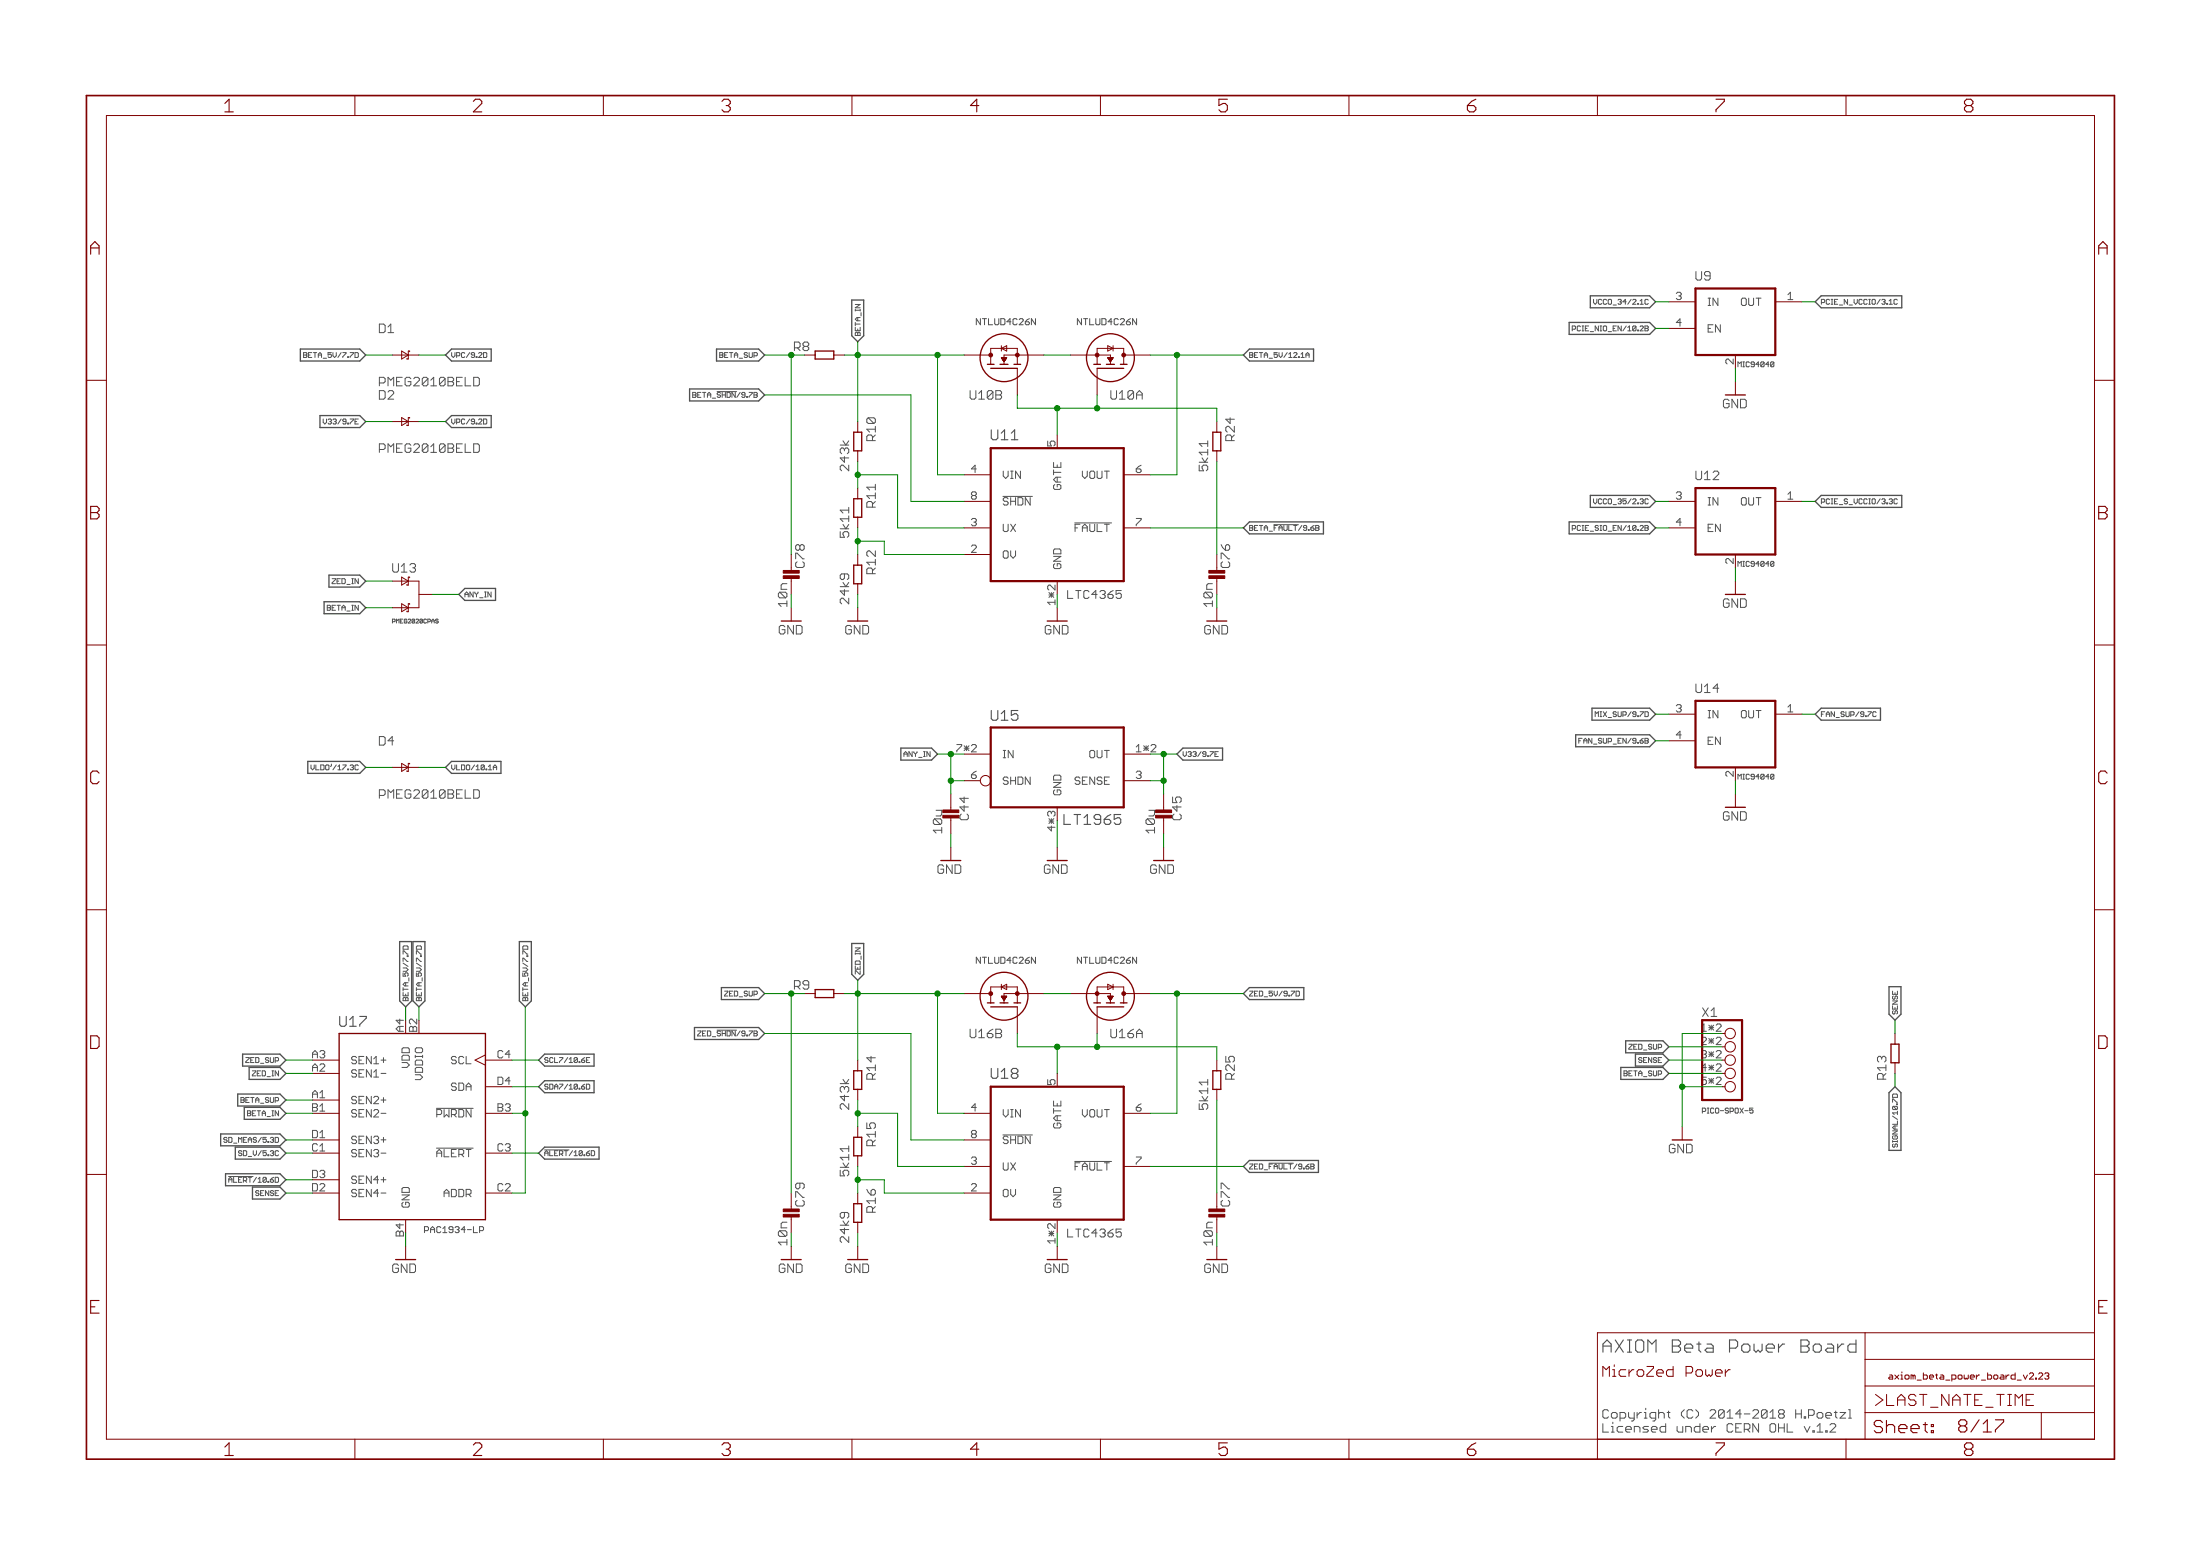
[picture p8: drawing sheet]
<svg xmlns="http://www.w3.org/2000/svg" width="420mm" height="297mm" viewBox="0 0 420 297" stroke-linecap="round" stroke-linejoin="round" font-family="sans-serif">
<path d="M351.7 256.6h.4M354.5 255.8v2.3h-1.2l-.4-.4v-.7l.4-.4h1.2" fill="none" stroke="#505050" stroke-width=".21"/>
<g fill="none" stroke="#505050" stroke-width=".19">
<path d="M361.9 57.1h.3l.2 .2M362.4 57.9l-.2 .2h-.3M58 67.8h.5M58.5 67.3h-.5v.9h.5M61.7 80v.6l.3 .3M72.5 61.9h.8l.3 .2v1.1l-.3 .3h-.8zM72.5 73.1h.8l.3-.2v-.6l-.3-.3h-.8v1.7M72.5 74.6h.8l.3 .2v1.1l-.3 .3h-.8zM74.1 73.7v-1.7l.5 .6 .6-.6v1.7M74.1 74.8l.3-.2h.5l.3 .2v.3l-1.1 1.1h1.1M74.1 63.5h1.1M74.1 62.4l.5-.5v1.6"/>
<path d="M75.7 72.9h.6M76.8 72h-1.1v1.7h1.1M78.5 72.3l-.3-.3h-.6l-.2 .3v1.1l.2 .3h.6l.3-.3v-.5h-.6M79 72.3l.3-.3h.5l.3 .3v.3l-1.1 1.1h1.1M81.7 72.3l-.3-.3h-.5l-.3 .3v1.1M81.7 72.3v1.1l-.3 .3h-.5l-.3-.3M81.7 72.3l-1.1 1.1M82.3 72.6l.5-.6v1.7M82.3 73.7h1.1M85 72.3l-.3-.3h-.5l-.3 .3v1.1M85 72.3v1.1l-.3 .3h-.5l-.3-.3M85 72.3l-1.1 1.1"/>
<path d="M85.6 72h.8l.2 .3v.3l-.2 .3 .2 .2v.3l-.2 .3h-.8zM85.6 72.9h.8M87.2 72.9h.5M88.3 72h-1.1v1.7h1.1M88.8 72v1.7h1.1M90.5 72h.8l.2 .3v1.1l-.2 .3h-.8zM136.9 74.8h3.8M185.3 74.6v1.3l.2 .3h.6l.3-.3v-1.3M186.9 76.2h1.1M186.9 75.1l.6-.5v1.6M187.2 60.8v1.2l-.7-1.2v1.2M187.6 60.8h.8"/>
<path d="M188 60.8v1.2M188.8 60.8v1.2h.8M189.6 74.8v1.1l-.2 .3h-.6l-.2-.3M189.6 74.8l-.2-.2h-.6l-.2 .2v1.1M189.6 74.8l-1 1.1M190 60.8v1l.2 .2h.3l.3-.2v-1M190.2 74.6h.8l.3 .2v.3l-.3 .3 .3 .2v.3l-.3 .3h-.8zM190.2 75.4h.8M191.1 60.8h.6l.2 .2v.8l-.2 .2h-.6zM193.1 61.4h-.8l.6-.6v1.2M194.2 61l-.1-.2h-.4l-.2 .2v.8l.2 .2h.4l.1-.2M194.6 61l.2-.2h.4l.2 .2v.2l-.8 .8h.8"/>
<path d="M195.8 61.4h.6l.2 .4-.2 .2h-.4l-.2-.2zM196.6 60.8l-.8 .6M197.8 60.8v1.2l-.8-1.2v1.2M206.5 60.8v1.2l-.7-1.2v1.2M206.9 60.8h.8M207.3 60.8v1.2M208.1 60.8v1.2h.8M209.3 60.8v1l.2 .2h.4l.2-.2v-1M210.4 60.8h.6l.2 .2v.8l-.2 .2h-.6zM212.2 74.6v1.3l.2 .3h.6l.2-.3v-1.3M212.4 61.4h-.8l.6-.6v1.2M213.6 61l-.2-.2h-.4l-.2 .2v.8l.2 .2h.4l.2-.2"/>
<path d="M213.8 76.2h1.1M213.8 75.1l.5-.5v1.6M214 61l.1-.2h.4l.2 .2v.2l-.7 .8h.7M215.1 61.4h.6l.2 .4-.2 .2h-.4l-.2-.2zM215.9 60.8l-.8 .6M216.5 74.8v1.1l-.3 .3h-.5l-.3-.3M216.5 74.8l-.3-.2h-.5l-.3 .2v1.1M216.5 74.8l-1.1 1.1M217.1 60.8v1.2l-.8-1.2v1.2M217.1 76.2v-1.1l.5-.5 .5 .5v1.1M217.1 75.4h1M300.3 62.8h.5l.1-.1v-.3l-.1-.2h-.5v1"/>
<path d="M72.5 85.8h.8l.3-.2v-.6l-.3-.3h-.8v1.7M74.1 86.4v-1.7l.5 .6 .6-.6v1.7M75.7 85.6h.6M76.8 84.7h-1.1v1.7h1.1M78.5 85l-.3-.3h-.6l-.2 .3v1.1l.2 .3h.6l.3-.3v-.5h-.6M79 85l.3-.3h.5l.3 .3v.3l-1.1 1.1h1.1M81.7 85l-.3-.3h-.5l-.3 .3v1.1M81.7 85v1.1l-.3 .3h-.5l-.3-.3M81.7 85l-1.1 1.1M82.3 86.4h1.1M82.3 85.3l.5-.6v1.7M85 85l-.3-.3h-.5l-.3 .3v1.1"/>
<path d="M85 85v1.1l-.3 .3h-.5l-.3-.3M85 85l-1.1 1.1M85.6 84.7h.8l.2 .3v.3l-.2 .3 .2 .2v.3l-.2 .3h-.8zM85.6 85.6h.8M87.2 85.6h.5M88.3 84.7h-1.1v1.7h1.1M88.8 84.7v1.7h1.1M90.5 84.7h.8l.2 .3v1.1l-.2 .3h-.8zM191.5 94.8h5.7M205.3 99.8h7M361.9 95.2h.3l.2 .2M362.4 96l-.2 .2h-.3"/>
<path d="M75 118.7h.3l.2-.4-.5-.1v.7M75 107.6v1.3l.3 .3h.5l.3-.3v-1.3M75.7 118.9v-.7l.2 .2 .3-.2v.7M76.5 118.6h.2M76.6 109.2h1.1M76.6 108.1l.6-.5v1.6M76.9 118.2h-.4v.7h.4M77.7 118.3l-.1-.1-.4 .1v.5l.4 .1 .1-.3h-.3M78 118.3l.1-.1 .3 .1-.4 .6h.4M78.3 107.9l.2-.3h.6l.3 .3v.2l-.3 .3M78.8 108.4h.3M79.1 108.4l.3 .3v.2l-.3 .3h-.6l-.2-.3"/>
<path d="M79.2 118.3l-.1-.1-.4 .1v.5M79.2 118.3l-.1 .6-.4-.1M79.2 118.3l-.5 .5M79.5 118.3l.1-.1 .3 .1-.4 .6h.4M80.7 118.3l-.1-.1-.4 .1v.5M80.7 118.3v.5l-.1 .1-.4-.1M80.7 118.3l-.5 .5M81.4 118.3l-.1-.1-.4 .1v.5l.2 .1 .3-.1M81.7 118.7h.4l.1-.4-.5-.1v.7M82.4 118.6h.5M82.4 118.9v-.5l.3-.2 .2 .2v.5M83.7 118.3l-.1-.1-.4 .1 .1 .3 .4 .1-.1 .2-.4-.1"/>
<path d="M243.3 100.2h4.7M251.3 100.3h.4l.2 .2-.2 .3M251.3 100.8h.4M251.7 100.8l.2 .3-.2 .2h-.4M300.3 100.9h.5l.1-.1-.1-.5h-.5v1M304.9 136.2l-.2-.3v.9M72.5 140.6h.8l.3 .3v1.1l-.3 .2h-.8zM72.5 151.8h.8l.3-.2v-.6l-.3-.2h-.8v1.6M74.1 152.4v-1.6l.5 .5 .6-.5v1.6M75.2 141.4h-1.1l.8-.8v1.6M75.7 151.6h.6M76.8 150.8h-1.1v1.6h1.1"/>
<path d="M78.5 151l-.3-.2h-.6l-.2 .2v1.1l.2 .3h.6l.3-.3v-.5h-.6M79 151l.3-.2h.5l.3 .2v.3l-1.1 1.1h1.1M81.7 151l-.3-.2h-.5l-.3 .2v1.1M81.7 151v1.1l-.3 .3h-.5l-.3-.3M81.7 151l-1.1 1.1M82.3 151.3l.5-.5v1.6M82.3 152.4h1.1M85 151l-.3-.2h-.5l-.3 .2v1.1M85 151v1.1l-.3 .3h-.5l-.3-.3M85 151l-1.1 1.1M85.6 150.8h.8l.2 .2v.3l-.2 .3 .2 .2v.3l-.2 .3h-.8zM85.6 151.6h.8"/>
<path d="M87.2 151.6h.5M88.3 150.8h-1.1v1.6h1.1M88.8 150.8v1.6h1.1M90.5 150.8h.8l.2 .2v1.1l-.2 .3h-.8zM301.5 141.4h.3M302.2 140.9h-.7v1M136.9 196.7h3.8M185.3 196.5v1.3l.2 .3h.6l.3-.3v-1.3M186.9 197l.6-.5v1.6M186.9 198.1h1.1M187.2 182.7v1.2l-.7-1.2v1.2M187.6 182.7h.8"/>
<path d="M188 182.7v1.2M188.6 197.3h.8l.2 .2v.3l-.2 .3h-.6l-.2-.3zM188.8 182.7v1.2h.8M189.6 196.5l-.5 .2-.5 .6M190 182.7v1l.2 .2h.3l.3-.2v-1M190.2 196.5h.8l.3 .2v.3l-.3 .3 .3 .2v.3l-.3 .3h-.8zM190.2 197.3h.8M191.1 182.7h.6l.2 .2v.8l-.2 .2h-.6zM193.1 183.3h-.8l.6-.6v1.2M194.2 182.9l-.1-.2h-.4l-.2 .2v.8l.2 .2h.4l.1-.2M194.6 182.9l.2-.2h.4l.2 .2v.2l-.8 .8h.8M195.8 183.3h.6l.2 .4-.2 .2h-.4l-.2-.2z"/>
<path d="M196.6 182.7l-.8 .6M197.8 182.7v1.2l-.8-1.2v1.2M206.5 182.7v1.2l-.7-1.2v1.2M206.9 182.7h.8M207.3 182.7v1.2M208.1 182.7v1.2h.8M209.3 182.7v1l.2 .2h.4l.2-.2v-1M210.4 182.7h.6l.2 .2v.8l-.2 .2h-.6zM212.2 196.5v1.3l.2 .3h.6l.2-.3v-1.3M212.4 183.3h-.8l.6-.6v1.2M213.6 182.9l-.2-.2h-.4l-.2 .2v.8l.2 .2h.4l.2-.2M213.8 197l.5-.5v1.6"/>
<path d="M213.8 198.1h1.1M214 182.9l.1-.2h.4l.2 .2v.2l-.7 .8h.7M215.1 183.3h.6l.2 .4-.2 .2h-.4l-.2-.2zM215.4 197.3h.8l.3 .2v.3l-.3 .3h-.5l-.3-.3zM215.9 182.7l-.8 .6M216.5 196.5l-.5 .2-.6 .6M217.1 182.7v1.2l-.8-1.2v1.2M217.1 198.1v-1.1l.5-.5 .5 .5v1.1M217.1 197.3h1M45.7 219.7l-.1 .1 .1 .3M83.4 211.6h7M83.4 219.2h7"/>
<path d="M104 219.5h4.7M112 201.9h.6M112 202.8h.6M191.5 216.7h5.7M334.2 211.5h.6M334.5 211.9l.3 .1v.3l-.2 .2h-.3M43.6 224.6h4.7M43.7 225.2h.6M44 224.7l-.3 .4v.6M45.6 220.5l.1 .1M81.1 234.9h.5M81.6 234.2h-.5v1.1"/>
<path d="M205.3 221.7h7M242.4 222.1h4.6M250.8 222.2l.2 .2-.2 .3 .2 .3-.2 .2M347 272.3l.6-.5v1.6M347 273.4h1.1M348.7 270.5l.3 .2h.5M348.7 269.9l.3-.3h.5l.3 .3v.3h-1.1M348.7 273.1h.3v.3h-.3zM349.5 272l.3-.2h.5l.3 .2v.3l-1.1 1.1h1.1M350.3 269.6h.6M350.6 269.4v1.1l.3 .2M351.4 269.6h1.1l-1.1 1.1h1.1"/>
<path d="M353 270.7h.6M353 269.1h.3v1.6"/>
</g>
<g fill="none" stroke="#505050" stroke-width=".25">
<path d="M162.7 57.3h2.3v6.8l-1.2 1.1-1.1-1.1zM303.7 56.5h11.3l1.2 1.1-1.2 1.2h-11.3zM346.7 57.6l1.1-1.1h15.4v2.3h-15.4zM57.4 66.6h11.3l1.1 1.2-1.1 1.1h-11.3zM61.1 79.3h7.6l1.1 1.2-1.1 1.1h-7.6zM86.2 66.6h7.6v2.3h-7.6l-1.1-1.1zM86.2 79.3h7.6v2.3h-7.6l-1.1-1.1zM131.7 74.3h13.2l1.1 1.1-1.1 1.1h-13.2zM136.8 66.6h8.1l1.1 1.2-1.1 1.1h-8.1zM237.5 67.8l1.1-1.2h12.3v2.3h-12.3zM299.7 61.6h15.3l1.2 1.1-1.2 1.1h-15.3zM299.7 99.6h15.3l1.2 1.2-1.2 1.1h-15.3z"/>
<path d="M303.7 94.6h11.3l1.2 1.1-1.2 1.2h-11.3zM347.8 94.6h15.4v2.3h-15.4l-1.1-1.2zM61.9 114.9h6.8l1.1 1.1-1.1 1.2h-6.8zM62.8 109.8h5.9l1.1 1.1-1.1 1.2h-5.9zM87.6 113.5l1.2-1.2h5.8v2.3h-5.8zM237.5 100.8l1.1-1.2h14.2v2.3h-14.2zM304 135.2h11l1.2 1.1-1.2 1.2h-11zM346.7 136.3l1.1-1.1h11.3v2.3h-11.3zM58.8 145.4h9.9l1.1 1.1-1.1 1.1h-9.9zM86.2 145.4h9.5v2.2h-9.5l-1.1-1.1zM172 142.8h5.9l1.1 1.2-1.1 1.1h-5.9zM225.9 142.8h7.6v2.3h-7.6l-1.1-1.1z"/>
<path d="M300.9 140.3h14.1l1.2 1.1-1.2 1.2h-14.1zM76.3 179.7h2.3v11.4l-1.1 1.1-1.2-1.1zM78.9 179.7h2.3v11.4l-1.2 1.1-1.1-1.1zM99.2 179.7h2.3v11.4l-1.2 1.1-1.1-1.1zM132.6 196.2h12.3l1.1 1.1-1.1 1.1h-12.3zM137.8 188.5h7.1l1.1 1.2-1.1 1.1h-7.1zM162.7 180.1h2.3v5.9l-1.2 1.1-1.1-1.1zM238.6 188.5h10.4v2.3h-10.4l-1.1-1.1zM310.5 198.7h7.1l1.1 1.1-1.1 1.2h-7.1zM360.8 188.4h2.3v5.2l-1.2 1.2-1.1-1.2zM42.1 216.5h11.4l1.1 1.1-1.1 1.1h-11.4zM44.9 219h8.6l1.1 1.1-1.1 1.2h-8.6z"/>
<path d="M45.4 208.9h8.1l1.1 1.1-1.1 1.1h-8.1zM46.3 201.2h7.2l1.1 1.2-1.1 1.1h-7.2zM46.7 211.4h6.8l1.1 1.1-1.1 1.2h-6.8zM47.6 203.8h5.9l1.1 1.1-1.1 1.2h-5.9zM102.9 202.4l1.1-1.2h9.5v2.3h-9.5zM102.9 207.5l1.1-1.2h9.5v2.3h-9.5zM309.5 203.8h8.1l1.1 1.1-1.1 1.2h-8.1zM312.3 201.2h5.3l1.1 1.2-1.1 1.1h-5.3zM361.9 207.5l1.2 1.1v11h-2.3v-11zM43.1 224.1h10.4l1.1 1.1-1.1 1.2h-10.4zM48.2 226.6h5.3l1.1 1.2-1.1 1.1h-5.3zM102.9 220.1l1.1-1.1h10.4v2.3h-10.4z"/>
<path d="M237.5 222.7l1.1-1.2h13.2v2.3h-13.2z"/>
</g>
<g fill="none" stroke="#800000" stroke-width=".19">
<path d="M67.8 18.2v3.9M115.2 18.2v3.9M162.7 18.2v3.9M210.2 18.2v3.9M257.6 18.2v3.9M305.1 18.2v3.9M352.6 18.2v3.9M20.3 22.1h379.7v252.6h-379.7zM318.7 57.6h5.1M339 57.6h5.1M16.5 72.6h3.8M74.9 67.8h5.1"/>
<path d="M76.7 67l1.3 .8-1.3 .7zM76.7 79.7l1.3 .8-1.3 .7zM78.2 67.1v-.1h-.2v1.5h-.3v-.1M78.2 79.8v-.1h-.2v1.5h-.3v-.1M153.6 67.8h2.1M159.2 67.8h2.1M184.1 67.8h5.1M189.2 69.6v-3.1h5.1v3.1M191.2 68.3h1.1l-.6 .7zM191.2 66v1M191.2 66.5l1.1-.5v1zM191.3 68.3h.9"/>
<path d="M191.3 68.4h.9M191.4 68.5h.7M191.4 68.6h.7M191.5 68.6h.5M191.5 68.7h.5M191.6 68.7h.3M191.6 68.8h.3M191.6 68.9h.3M191.7 68.9h.1M191.7 69h.1M194.3 70.3v5.1M199.4 67.8h-7.7v1.8"/>
<path d="M204.4 67.8h7.7v1.8M209.5 69.6v-3.1h5.1v3.1M209.5 70.3v5.1M211.6 66l1 .5-1 .5zM211.6 68.3h1l-.5 .7zM211.6 68.3h1M211.6 68.4h.9M211.7 68.5h.7M211.8 68.6h.6M211.8 68.6h.5M211.8 68.7h.5M211.9 68.7h.4"/>
<path d="M211.9 68.8h.3M212 68.9h.2M212 68.9h.1M212 69h.1M212.1 69h.1M212.6 66v1M214.6 67.8h5.1M318.7 62.7h5.1M331.4 67.8v2.5M331.4 72.9v2.5M400 72.6h3.8M74.9 80.5h5.1"/>
<path d="M163.8 80.5v2M163.8 86.1v2M163.8 93.2v2M163.8 98.7v2.1M184.1 95.7h5.1M184.1 90.6h5.1M201.9 83v2.6M214.6 90.6h5.1M232.4 80.5v2M232.4 86.1v2M318.7 95.7h5.1M339 95.7h5.1"/>
<path d="M74.9 110.9h5.1v5.1h-5.1M76.7 115.3l1.3 .7-1.3 .8zM76.7 110.2l1.3 .7-1.3 .8zM78.2 110.3v-.1h-.2v1.5h-.3v-.1M78.2 115.4v-.1h-.2v1.5h-.3v-.2M80 113.5h2.5M151.1 116v2.6M163.8 105.9v2M163.8 111.4v2.1M163.8 116v2.6M184.1 100.8h5.1M184.1 105.9h5.1"/>
<path d="M201.9 116v2.6M214.6 100.8h5.1M232.4 116v2.6M318.7 100.8h5.1M331.4 105.9v2.5M331.4 110.9v2.6M16.5 123.1h3.8M318.7 136.3h5.1M339 136.3h5.1M400 123.1h3.8M74.9 146.5h5.1M76.7 145.7l1.3 .8-1.3 .8z"/>
<path d="M78.2 145.9v-.2h-.2v1.6h-.3v-.2M181.6 151.6v3M181.6 156.1v3.1M184.1 144h5.1M184.1 149h3.1M214.6 144h5.1M214.6 149h5.1M222.2 151.6v3M222.2 156.1v3.1M318.7 141.4h5.1M331.4 146.5v2.5M331.4 151.6v2.5"/>
<path d="M16.5 173.7h3.8M181.6 161.7v2.6M201.9 161.7v2.6M222.2 161.7v2.6M400 173.7h3.8M153.6 189.7h2.1M159.2 189.7h2.1M184.1 189.7h5.1M189.2 191.5v-3.1h5.1v3.1M191.2 187.9v1M191.2 188.4l1.1-.5v1zM191.2 190.2h1.1l-.6 .7z"/>
<path d="M191.3 190.2h.9M191.3 190.3h.9M191.3 190.4h.9M191.4 190.4h.7M191.5 190.5h.5M191.5 190.6h.5M191.6 190.7h.3M191.6 190.8h.3M191.7 190.8h.1M191.7 190.9h.1M194.3 192.2v5.1M199.4 189.7h-7.7v1.8"/>
<path d="M204.4 189.7h7.7v1.8M209.5 191.5v-3.1h5.1v3.1M209.5 192.2v5.1M211.6 187.9l1 .5-1 .5zM211.6 190.2h1l-.5 .7zM211.6 190.2h.9M211.6 190.3h.9M211.7 190.4h.7M211.8 190.5h.6M211.8 190.5h.5M211.9 190.6h.4M211.9 190.7h.3"/>
<path d="M212 190.8h.2M212 190.9h.1M212.2 190.8h-.2M212.3 190.6h-.5M212.4 190.4h-.7M212.6 190.2h-1M212.6 187.9v1M214.6 189.7h5.1M361.9 197.3v2M59.7 217.6h5.1M59.7 212.5h5.1M59.7 202.4h5.1"/>
<path d="M59.7 204.9h5.1M59.7 210h5.1M92.7 212.5h5.1M92.7 201.4l-2 1 2 .9M92.7 202.4h5.1M92.7 207.5h5.1M163.8 202.4v2M163.8 208v2M163.8 215.1v2M184.1 217.6h5.1M184.1 212.5h5.1M201.9 204.9v2.6"/>
<path d="M214.6 212.5h5.1M232.4 202.4v2M232.4 208v2M321.3 215.1v2.5M361.9 202.9v2M16.5 224.2h3.8M59.7 227.8h5.1M59.7 220.1h5.1M59.7 225.2h5.1M77.5 237.9v2.6M92.7 227.8h5.1M92.7 220.1h5.1"/>
<path d="M151.1 237.9v2.6M163.8 220.6v2.1M163.8 227.8v2M163.8 233.3v2.1M163.8 237.9v2.6M184.1 222.7h5.1M184.1 227.8h5.1M201.9 237.9v2.6M214.6 222.7h5.1M232.4 237.9v2.6M400 224.2h3.8M356.2 254.4v20.3"/>
<path d="M356.2 259.5h43.8M400 254.4h-94.9v24.2M67.8 274.7v3.9M115.2 274.7v3.9M162.7 274.7v3.9M210.2 274.7v3.9M257.6 274.7v3.9M330.4 261.5h-.3l-.6 .6M352.6 274.7v3.9M356.2 269.7h43.8M356.2 264.6h43.8M358.2 266.2l1.4 1.1-1.4 1"/>
<path d="M360.3 266.2v2.1h1.4M362.4 268.3v-1.4l.7-.7 .7 .7v1.4M362.4 267.3h1.4M365.9 266.6l-.4-.4h-.7l-.3 .4v.3l.3 .4h.7l.4 .3v.3l-.4 .4h-.7l-.3-.4M366.6 266.2h1.4M367.3 266.2v2.1M368.7 268.6h1.4M372.2 266.2v2.1l-1.4-2.1v2.1M372.9 267.3h1.4M372.9 268.3v-1.4l.7-.7 .7 .7v1.4M375 266.2h1.4M375.7 266.2v2.1"/>
<path d="M377.1 267.3h.7M378.5 266.2h-1.4v2.1h1.4M379.2 268.6h1.4M381.3 266.2h1.5M382 266.2v2.1M383.4 268.3h.8M383.4 266.2h.8M383.8 266.2v2.1M384.9 268.3v-2.1l.7 .7 .6-.7v2.1M386.9 267.3h.7M388.4 266.2h-1.5v2.1h1.5M389.5 262.1h.4l.2 .4-.8 .8h.8"/>
<path d="M389.8 269.7v5M390.5 262.3l.2-.2h.4l.2 .2-.2 .4M390.9 262.7h.2M391.1 262.7l.2 .2-.2 .4h-.4l-.2-.2"/>
<circle cx="188.2" cy="149" r=".99"/>
<circle cx="330.4" cy="199.8" r=".99"/>
<circle cx="330.4" cy="197.3" r=".99"/>
<circle cx="330.4" cy="204.9" r=".99"/>
<circle cx="330.4" cy="207.5" r=".99"/>
<circle cx="330.4" cy="202.4" r=".99"/>
</g>
<path d="M323.8 55.1h15.2v12.7h-15.2zM189.2 85.6h25.4v25.3h-25.4zM323.8 93.2h15.2v12.7h-15.2zM189.2 138.9h25.4v15.2h-25.4zM323.8 133.8h15.2v12.7h-15.2zM325.1 194.8h7.6v15.2h-7.6zM189.2 207.5h25.4v25.3h-25.4z" fill="none" stroke="#800000" stroke-width=".42"/>
<path d="M359.5 271.5l-.4-.3h-.8l-.4 .3v.4l.4 .4h.8l.4 .4v.4l-.4 .4h-.8l-.4-.4M360.3 271.2v2.3M360.3 272.3l.4-.4h.8l.3 .4v1.2M362.6 272.7h1.6v-.4l-.4-.4h-.8l-.4 .4v.8l.4 .4h.8M365 272.7h1.5v-.4l-.4-.4h-.7l-.4 .4v.8l.4 .4h.7M367.3 271.9h.8M367.7 271.5v1.6l.4 .4M368.9 271.9h.4v.4h-.4zM368.9 273.1h.4v.4h-.4z" fill="none" stroke="#800000" stroke-width=".21"/>
<path d="M16.5 18.2h387.3v260.4h-387.3z" fill="none" stroke="#800000" stroke-width=".32"/>
<g fill="none" stroke="#800000" stroke-width=".25">
<path d="M155.7 67h3.5v1.5h-3.5zM188.6 69.6h1.2M189.2 70.3h5.1M191 69.6h1.5M193.7 69.6h1.2M208.9 69.6h1.3M209.5 70.3h5.1M211.3 69.6h1.5M214 69.6h1.2M163 82.5h1.6v3.6h-1.6zM163 95.2h1.6v3.5h-1.6zM231.6 82.5h1.6v3.6h-1.6z"/>
<path d="M163 107.9h1.6v3.5h-1.6zM64.8 197.3h27.9v35.5h-27.9zM155.7 188.9h3.5v1.5h-3.5zM188.6 191.5h1.2M189.2 192.2h5.1M191 191.5h1.5M193.7 191.5h1.2M208.9 191.5h1.3M209.5 192.2h5.1M211.3 191.5h1.5M214 191.5h1.2M361.1 199.3h1.6v3.6h-1.6z"/>
<path d="M163 204.4h1.6v3.6h-1.6zM163 217.1h1.6v3.5h-1.6zM231.6 204.4h1.6v3.6h-1.6zM163 229.8h1.6v3.5h-1.6z"/>
<circle cx="191.7" cy="68.3" r="4.6"/>
<circle cx="212.1" cy="68.3" r="4.6"/>
<circle cx="191.7" cy="190.2" r="4.6"/>
<circle cx="212.1" cy="190.2" r="4.6"/>
</g>
<g fill="#800000" stroke="#800000" stroke-width=".19">
<circle cx="209.5" cy="67.8" r=".36"/>
<circle cx="214.6" cy="67.8" r=".36"/>
<circle cx="194.3" cy="67.8" r=".36"/>
<circle cx="189.2" cy="67.8" r=".36"/>
<circle cx="209.5" cy="189.7" r=".36"/>
<circle cx="214.6" cy="189.7" r=".36"/>
<circle cx="194.3" cy="189.7" r=".36"/>
<circle cx="189.2" cy="189.7" r=".36"/>
</g>
<g fill="#800000" stroke="#800000" stroke-width=".19">
<path d="M180.1 155.6h3v.5h-3z"/>
<path d="M180.1 154.6h3v.5h-3z"/>
<path d="M220.7 155.6h3.1v.5h-3.1z"/>
<path d="M220.7 154.6h3.1v.5h-3.1z"/>
<path d="M230.9 109.9h3v.5h-3z"/>
<path d="M230.9 108.9h3v.5h-3z"/>
<path d="M230.9 231.8h3v.5h-3z"/>
<path d="M230.9 230.8h3v.5h-3z"/>
<path d="M149.6 109.9h3v.5h-3z"/>
<path d="M149.6 108.9h3v.5h-3z"/>
<path d="M149.6 231.8h3v.5h-3z"/>
<path d="M149.6 230.8h3v.5h-3z"/>
</g>
<g fill="none" stroke="#008000" stroke-width=".19">
<path d="M316.2 57.6h2.5M344.1 57.6h2.6M69.8 67.8h5.1M80 67.8h5.1M146 67.8h5.1v38.1M146 75.4h28v20.3h10.1M161.3 67.8h22.8M163.8 65.2v15.3M179 67.8v22.8h5.1M194.3 75.4v2.5h38.1v2.6M199.4 67.8h5M201.9 77.9v5.1"/>
<path d="M209.5 75.4v2.5M219.7 67.8h17.8M224.8 67.8v22.8h-5.1M316.2 62.7h2.5M331.4 70.3v2.6M69.8 80.5h5.1M80 80.5h5.1M163.8 88.1v5.1M163.8 90.6h7.6v10.2h12.7M232.4 88.1v17.8M316.2 95.7h2.5M344.1 95.7h2.6"/>
<path d="M69.8 116h5.1M69.8 110.9h5.1M82.5 113.5h5.1M163.8 100.8v5.1M163.8 113.5v2.5M163.8 103.3h5.1v2.6h15.2M201.9 113.5v2.5M219.7 100.8h17.8M316.2 100.8h2.5M331.4 108.4v2.5M316.2 136.3h2.5M344.1 136.3h2.6"/>
<path d="M69.8 146.5h5.1M80 146.5h5.1M179 144h5.1M181.6 144v7.6M181.6 159.2v2.5M181.6 149h2.5M201.9 156.7v5M219.7 144h5.1M219.7 149h2.5M222.2 144v7.6M222.2 159.2v2.5M316.2 141.4h2.5"/>
<path d="M331.4 149v2.6M77.5 192.2v2.6M80 192.2v2.6M100.3 192.2v35.6h-2.5M146 197.3h28v20.3h10.1M146 189.7h5.1v38.1M161.3 189.7h22.8M163.8 187.1v15.3M179 189.7v22.8h5.1M194.3 197.3v2.5h38.1v2.6M199.4 189.7h5M201.9 199.8v5.1"/>
<path d="M209.5 197.3v2.5M219.7 189.7h17.8M224.8 189.7v22.8h-5.1M318.7 199.8h10.2M328.9 197.3h-7.6v17.8M361.9 194.8v2.5M54.6 202.4h5.1M54.6 204.9h5.1M54.6 210h5.1M54.6 212.5h5.1M54.6 217.6h5.1M97.8 207.5h5.1"/>
<path d="M97.8 202.4h5.1M97.8 212.5h2.5M163.8 210v5.1M163.8 212.5h7.6v10.2h12.7M232.4 210v17.8M318.7 202.4h10.2M318.7 204.9h10.2M321.3 207.5h7.6M361.9 204.9v2.6M54.6 227.8h5.1M54.6 225.2h5.1M54.6 220.1h5.1"/>
<path d="M77.5 235.4v2.5M97.8 220.1h5.1M163.8 222.7v5.1M163.8 235.4v2.5M163.8 225.2h5.1v2.6h15.2M201.9 235.4v2.5M219.7 222.7h17.8"/>
</g>
<g fill="#008000" stroke="#008000" stroke-width=".19">
<circle cx="321.3" cy="207.5" r=".51"/>
<circle cx="151.1" cy="67.8" r=".51"/>
<circle cx="151.1" cy="189.7" r=".51"/>
<circle cx="179" cy="67.8" r=".51"/>
<circle cx="163.8" cy="67.8" r=".51"/>
<circle cx="179" cy="189.7" r=".51"/>
<circle cx="163.8" cy="189.7" r=".51"/>
<circle cx="181.6" cy="144" r=".51"/>
<circle cx="181.6" cy="149" r=".51"/>
<circle cx="201.9" cy="77.9" r=".51"/>
<circle cx="209.5" cy="77.9" r=".51"/>
<circle cx="224.8" cy="67.8" r=".51"/>
<circle cx="100.3" cy="212.5" r=".51"/>
<circle cx="201.9" cy="199.8" r=".51"/>
<circle cx="209.5" cy="199.8" r=".51"/>
<circle cx="224.8" cy="189.7" r=".51"/>
<circle cx="163.8" cy="90.6" r=".51"/>
<circle cx="163.8" cy="103.3" r=".51"/>
<circle cx="163.8" cy="212.5" r=".51"/>
<circle cx="163.8" cy="225.2" r=".51"/>
<circle cx="222.2" cy="144" r=".51"/>
<circle cx="222.2" cy="149" r=".51"/>
</g>
<g font-size="3.7" fill="#800000">
<text x="42.9" y="21.4">1</text>
<text x="90.3" y="21.4">2</text>
<text x="137.8" y="21.4">3</text>
<text x="185.3" y="21.4">4</text>
<text x="232.7" y="21.4">5</text>
<text x="280.2" y="21.4">6</text>
<text x="327.6" y="21.4">7</text>
<text x="375.1" y="21.4">8</text>
<text x="17.2" y="48.6">A</text>
<text x="400.7" y="48.6">A</text>
<text x="17.2" y="99.2">B</text>
<text x="400.7" y="99.2">B</text>
<text x="17.1" y="149.7">C</text>
<text x="400.6" y="149.7">C</text>
<text x="17" y="200.2">D</text>
<text x="400.5" y="200.2">D</text>
<text x="17.3" y="250.8">E</text>
<text x="400.7" y="250.8">E</text>
<text x="42.9" y="277.9">1</text>
<text x="90.3" y="277.9">2</text>
<text x="137.8" y="277.9">3</text>
<text x="185.3" y="277.9">4</text>
<text x="232.7" y="277.9">5</text>
<text x="280.2" y="277.9">6</text>
<text x="327.6" y="277.9">7</text>
<text x="375.1" y="277.9">8</text>
</g>
<text font-size="3.6" fill="#505050" x="306" y="258.2">AXIOM Beta Power Board</text>
<text font-size="3.6" fill="#800000" x="374" y="273.5">8/17</text>
<g font-size="2.9" fill="#505050">
<text x="189.2" y="84">U11</text>
<text x="189.2" y="137.6">U15</text>
<text x="203.7" y="157.5">LT1965</text>
<text x="64.8" y="196">U17</text>
<text x="189.2" y="205.9">U18</text>
</g>
<text font-size="2.9" fill="#800000" x="306" y="262.8">MicroZed Power</text>
<g font-size="2.5" fill="#505050">
<text x="323.8" y="53.5">U9</text>
<text x="162.2" y="89.9" transform="rotate(-90 162.2 89.9)">243k</text>
<text x="167.2" y="84.2" transform="rotate(-90 167.2 84.2)">R10</text>
<text x="230.7" y="89.9" transform="rotate(-90 230.7 89.9)">5k11</text>
<text x="235.8" y="84.2" transform="rotate(-90 235.8 84.2)">R24</text>
<text x="323.8" y="91.6">U12</text>
<text x="167.2" y="96.9" transform="rotate(-90 167.2 96.9)">R11</text>
<text x="162.2" y="102.6" transform="rotate(-90 162.2 102.6)">5k11</text>
<text x="167.2" y="109.6" transform="rotate(-90 167.2 109.6)">R12</text>
<text x="162.2" y="115.3" transform="rotate(-90 162.2 115.3)">24k9</text>
<text x="323.8" y="132.3">U14</text>
<text x="179.9" y="159" transform="rotate(-90 179.9 159)">10u</text>
<text x="185" y="156.6" transform="rotate(-90 185 156.6)">C44</text>
<text x="220.6" y="159" transform="rotate(-90 220.6 159)">10u</text>
<text x="225.7" y="156.6" transform="rotate(-90 225.7 156.6)">C45</text>
<text x="325.1" y="194.1">X1</text>
<text x="167.2" y="206.1" transform="rotate(-90 167.2 206.1)">R14</text>
<text x="235.8" y="206.1" transform="rotate(-90 235.8 206.1)">R25</text>
<text x="360.3" y="206.1" transform="rotate(-90 360.3 206.1)">R13</text>
<text x="162.2" y="211.8" transform="rotate(-90 162.2 211.8)">243k</text>
<text x="230.7" y="211.8" transform="rotate(-90 230.7 211.8)">5k11</text>
<text x="167.2" y="218.8" transform="rotate(-90 167.2 218.8)">R15</text>
<text x="162.2" y="224.5" transform="rotate(-90 162.2 224.5)">5k11</text>
<text x="167.2" y="231.5" transform="rotate(-90 167.2 231.5)">R16</text>
<text x="162.2" y="237.2" transform="rotate(-90 162.2 237.2)">24k9</text>
<text x="306" y="270.8">Copyright (C) 2014-2018 H.Poetzl</text>
<text x="306" y="273.5">Licensed under CERN OHL v.1.2</text>
</g>
<g font-size="2.5" fill="#008000">
<text x="151.6" y="67">R8</text>
<text x="150.4" y="115.7" transform="rotate(-90 150.4 115.7)">10n</text>
<text x="231.6" y="115.7" transform="rotate(-90 231.6 115.7)">10n</text>
<text x="151.6" y="188.9">R9</text>
<text x="150.4" y="237.6" transform="rotate(-90 150.4 237.6)">10n</text>
<text x="231.6" y="237.6" transform="rotate(-90 231.6 237.6)">10n</text>
</g>
<g font-size="2.5" fill="#800000">
<text x="328.3" y="77.9">GND</text>
<text x="153.7" y="108.4" transform="rotate(-90 153.7 108.4)">C78</text>
<text x="234.9" y="108.4" transform="rotate(-90 234.9 108.4)">C76</text>
<text x="328.3" y="116">GND</text>
<text x="147.9" y="121.1">GND</text>
<text x="160.6" y="121.1">GND</text>
<text x="198.7" y="121.1">GND</text>
<text x="229.2" y="121.1">GND</text>
<text x="328.3" y="156.7">GND</text>
<text x="179.1" y="166.8">GND</text>
<text x="199.4" y="166.8">GND</text>
<text x="219.7" y="166.8">GND</text>
<text x="318.7" y="220.1">GND</text>
<text x="153.7" y="230.3" transform="rotate(-90 153.7 230.3)">C79</text>
<text x="234.9" y="230.3" transform="rotate(-90 234.9 230.3)">C77</text>
<text x="74.9" y="243">GND</text>
<text x="147.9" y="243">GND</text>
<text x="160.6" y="243">GND</text>
<text x="198.7" y="243">GND</text>
<text x="229.2" y="243">GND</text>
</g>
<g font-size="2.3" fill="#505050">
<text x="204.2" y="114.3">LTC4365</text>
<text x="204.2" y="236.2">LTC4365</text>
</g>
<g font-size="2.1" fill="#505050">
<text x="320.1" y="57.3">3</text>
<text x="326.2" y="58.4">IN</text>
<text x="332.1" y="58.4">OUT</text>
<text x="341.4" y="57.3">1</text>
<text x="320.1" y="62.3">4</text>
<text x="326.2" y="63.5">EN</text>
<text x="331.1" y="69.5" transform="rotate(-90 331.1 69.5)">2</text>
<text x="201.6" y="85.2" transform="rotate(-90 201.6 85.2)">5</text>
<text x="185.5" y="95.4">8</text>
<text x="185.5" y="90.3">4</text>
<text x="191.5" y="91.4">VIN</text>
<text x="202.7" y="93.7" transform="rotate(-90 202.7 93.7)">GATE</text>
<text x="206.2" y="91.4">VOUT</text>
<text x="216.9" y="90.3">6</text>
<text x="320.1" y="95.4">3</text>
<text x="341.4" y="95.4">1</text>
<text x="185.5" y="100.4">3</text>
<text x="191.5" y="96.5">SHDN</text>
<text x="191.5" y="101.5">UX</text>
<text x="205.5" y="101.5">FAULT</text>
<text x="216.9" y="100.4">7</text>
<text x="320.1" y="100.4">4</text>
<text x="326.2" y="96.5">IN</text>
<text x="326.2" y="101.5">EN</text>
<text x="332.1" y="96.5">OUT</text>
<text x="185.5" y="105.5">2</text>
<text x="191.5" y="106.6">OV</text>
<text x="331.1" y="107.6" transform="rotate(-90 331.1 107.6)">2</text>
<text x="202.7" y="108.6" transform="rotate(-90 202.7 108.6)">GND</text>
<text x="320.1" y="136">3</text>
<text x="326.2" y="137.1">IN</text>
<text x="332.1" y="137.1">OUT</text>
<text x="341.4" y="136">1</text>
<text x="183.1" y="143.6">7*2</text>
<text x="216.9" y="143.6">1*2</text>
<text x="320.1" y="141.1">4</text>
<text x="326.2" y="142.2">EN</text>
<text x="185.5" y="148.7">6</text>
<text x="191.5" y="144.7">IN</text>
<text x="191.5" y="149.8">SHDN</text>
<text x="205.2" y="149.8">SENSE</text>
<text x="207.7" y="144.7">OUT</text>
<text x="216.9" y="148.7">3</text>
<text x="331.1" y="148.2" transform="rotate(-90 331.1 148.2)">2</text>
<text x="202.7" y="151.8" transform="rotate(-90 202.7 151.8)">GND</text>
<text x="77.1" y="196.9" transform="rotate(-90 77.1 196.9)">A4</text>
<text x="59.6" y="202">A3</text>
<text x="67.1" y="203.1">SEN1+</text>
<text x="86.3" y="203.1">SCL</text>
<text x="95" y="202">C4</text>
<text x="325.3" y="202">3*2</text>
<text x="59.6" y="204.6">A2</text>
<text x="59.6" y="209.6">A1</text>
<text x="67.1" y="205.7">SEN1-</text>
<text x="78.2" y="204.4" transform="rotate(-90 78.2 204.4)">VDD</text>
<text x="80.8" y="206.7" transform="rotate(-90 80.8 206.7)">VDDIO</text>
<text x="85.9" y="208.2">SDA</text>
<text x="95" y="207.1">D4</text>
<text x="201.6" y="207.1" transform="rotate(-90 201.6 207.1)">5</text>
<text x="59.6" y="212.2">B1</text>
<text x="67.1" y="210.7">SEN2+</text>
<text x="67.1" y="213.3">SEN2-</text>
<text x="82.2" y="213.3">PWRDN</text>
<text x="95" y="212.2">B3</text>
<text x="185.5" y="212.2">4</text>
<text x="191.5" y="213.3">VIN</text>
<text x="202.7" y="215.6" transform="rotate(-90 202.7 215.6)">GATE</text>
<text x="206.2" y="213.3">VOUT</text>
<text x="216.9" y="212.2">6</text>
<text x="59.4" y="217.2">D1</text>
<text x="59.6" y="219.8">C1</text>
<text x="67.1" y="218.4">SEN3+</text>
<text x="67.1" y="220.9">SEN3-</text>
<text x="83.6" y="220.9">ALERT</text>
<text x="95" y="219.8">C3</text>
<text x="185.5" y="217.2">8</text>
<text x="191.5" y="218.4">SHDN</text>
<text x="59.4" y="224.9">D3</text>
<text x="59.4" y="227.4">D2</text>
<text x="67.1" y="226">SEN4+</text>
<text x="95" y="227.4">C2</text>
<text x="185.5" y="222.3">3</text>
<text x="185.5" y="227.4">2</text>
<text x="191.5" y="223.4">UX</text>
<text x="205.5" y="223.4">FAULT</text>
<text x="216.9" y="222.3">7</text>
<text x="67.1" y="228.5">SEN4-</text>
<text x="78.2" y="230.5" transform="rotate(-90 78.2 230.5)">GND</text>
<text x="84.1" y="228.5">ADDR</text>
<text x="191.5" y="228.5">OV</text>
<text x="202.7" y="230.5" transform="rotate(-90 202.7 230.5)">GND</text>
</g>
<g font-size="2.1" fill="#800000">
<text x="201.6" y="115.1" transform="rotate(-90 201.6 115.1)">1*2</text>
<text x="201.6" y="158.3" transform="rotate(-90 201.6 158.3)">4*3</text>
<text x="79.6" y="196.9" transform="rotate(-90 79.6 196.9)">B2</text>
<text x="325.3" y="196.9">1*2</text>
<text x="325.3" y="199.5">2*2</text>
<text x="325.3" y="204.6">4*2</text>
<text x="325.3" y="207.1">5*2</text>
<text x="77.1" y="236" transform="rotate(-90 77.1 236)">B4</text>
<text x="201.6" y="237" transform="rotate(-90 201.6 237)">1*2</text>
</g>
<text font-size="1.8" fill="#505050" x="82" y="235.4">PAC1934-LP</text>
<text font-size="1.8" fill="#800000" x="360.6" y="263.3">axiom_beta_power_board_v2.23</text>
<g font-size="1.4" fill="#505050">
<text x="304.7" y="58.1">VCCO_34/2.1C</text>
<text x="347.8" y="58.1">PCIE_N_VCCIO/3.1C</text>
<text x="164.3" y="64.1" transform="rotate(-90 164.3 64.1)">BETA_IN</text>
<text x="301.3" y="63.2">PCIE_NIO_EN/10.2B</text>
<text x="58.5" y="68.3">BETA_5V/7.7D</text>
<text x="86.2" y="68.3">VPC/9.2D</text>
<text x="137.7" y="68.3">BETA_SUP</text>
<text x="238.6" y="68.3">BETA_5V/12.1A</text>
<text x="331.9" y="70.1">MIC94040</text>
<text x="132.6" y="75.9">BETA_SHDN/9.7B</text>
<text x="62.3" y="81">V33/9.7E</text>
<text x="86.2" y="81">VPC/9.2D</text>
<text x="238.6" y="101.3">BETA_FAULT/9.6B</text>
<text x="301.4" y="101.3">PCIE_SIO_EN/10.2B</text>
<text x="304.7" y="96.2">VCCO_35/2.3C</text>
<text x="347.8" y="96.2">PCIE_S_VCCIO/3.3C</text>
<text x="63.5" y="111.5">ZED_IN</text>
<text x="88.8" y="114">ANY_IN</text>
<text x="331.9" y="108.1">MIC94040</text>
<text x="62.8" y="116.5">BETA_IN</text>
<text x="305.1" y="136.8">MIX_SUP/9.7D</text>
<text x="347.8" y="136.8">FAN_SUP/9.7C</text>
<text x="302.3" y="141.9">FAN_SUP_EN/9.6B</text>
<text x="59.7" y="147">VLDO'/17.3C</text>
<text x="86.2" y="147">VLDO/10.1A</text>
<text x="172.8" y="144.5">ANY_IN</text>
<text x="225.9" y="144.5">V33/9.7E</text>
<text x="331.9" y="148.8">MIC94040</text>
<text x="164.3" y="186" transform="rotate(-90 164.3 186)">ZED_IN</text>
<text x="78" y="191.1" transform="rotate(-90 78 191.1)">BETA_5V/7.7D</text>
<text x="80.5" y="191.1" transform="rotate(-90 80.5 191.1)">BETA_5V/7.7D</text>
<text x="100.8" y="191.1" transform="rotate(-90 100.8 191.1)">BETA_5V/7.7D</text>
<text x="138.4" y="190.2">ZED_SUP</text>
<text x="238.6" y="190.2">ZED_5V/9.7D</text>
<text x="133.4" y="197.8">ZED_SHDN/9.7B</text>
<text x="362.4" y="193.6" transform="rotate(-90 362.4 193.6)">SENSE</text>
<text x="47" y="202.9">ZED_SUP</text>
<text x="104" y="202.9">SCL7/10.6E</text>
<text x="311.1" y="200.3">ZED_SUP</text>
<text x="312.9" y="202.9">SENSE</text>
<text x="48.3" y="205.4">ZED_IN</text>
<text x="104" y="208">SDA7/10.6D</text>
<text x="310.4" y="205.4">BETA_SUP</text>
<text x="46.2" y="210.5">BETA_SUP</text>
<text x="47.6" y="213">BETA_IN</text>
<text x="325.1" y="212.5">PICO-SPOX-5</text>
<text x="42.9" y="218.1">SD_MEAS/5.3D</text>
<text x="46" y="220.7">SD_V/5.3C</text>
<text x="104" y="220.7">ALERT/10.6D</text>
<text x="362.4" y="218.6" transform="rotate(-90 362.4 218.6)">SIGNAL/10.7D</text>
<text x="44.2" y="225.7">ALERT/10.6D</text>
<text x="238.6" y="223.2">ZED_FAULT/9.6B</text>
<text x="48.8" y="228.3">SENSE</text>
</g>
</svg>
